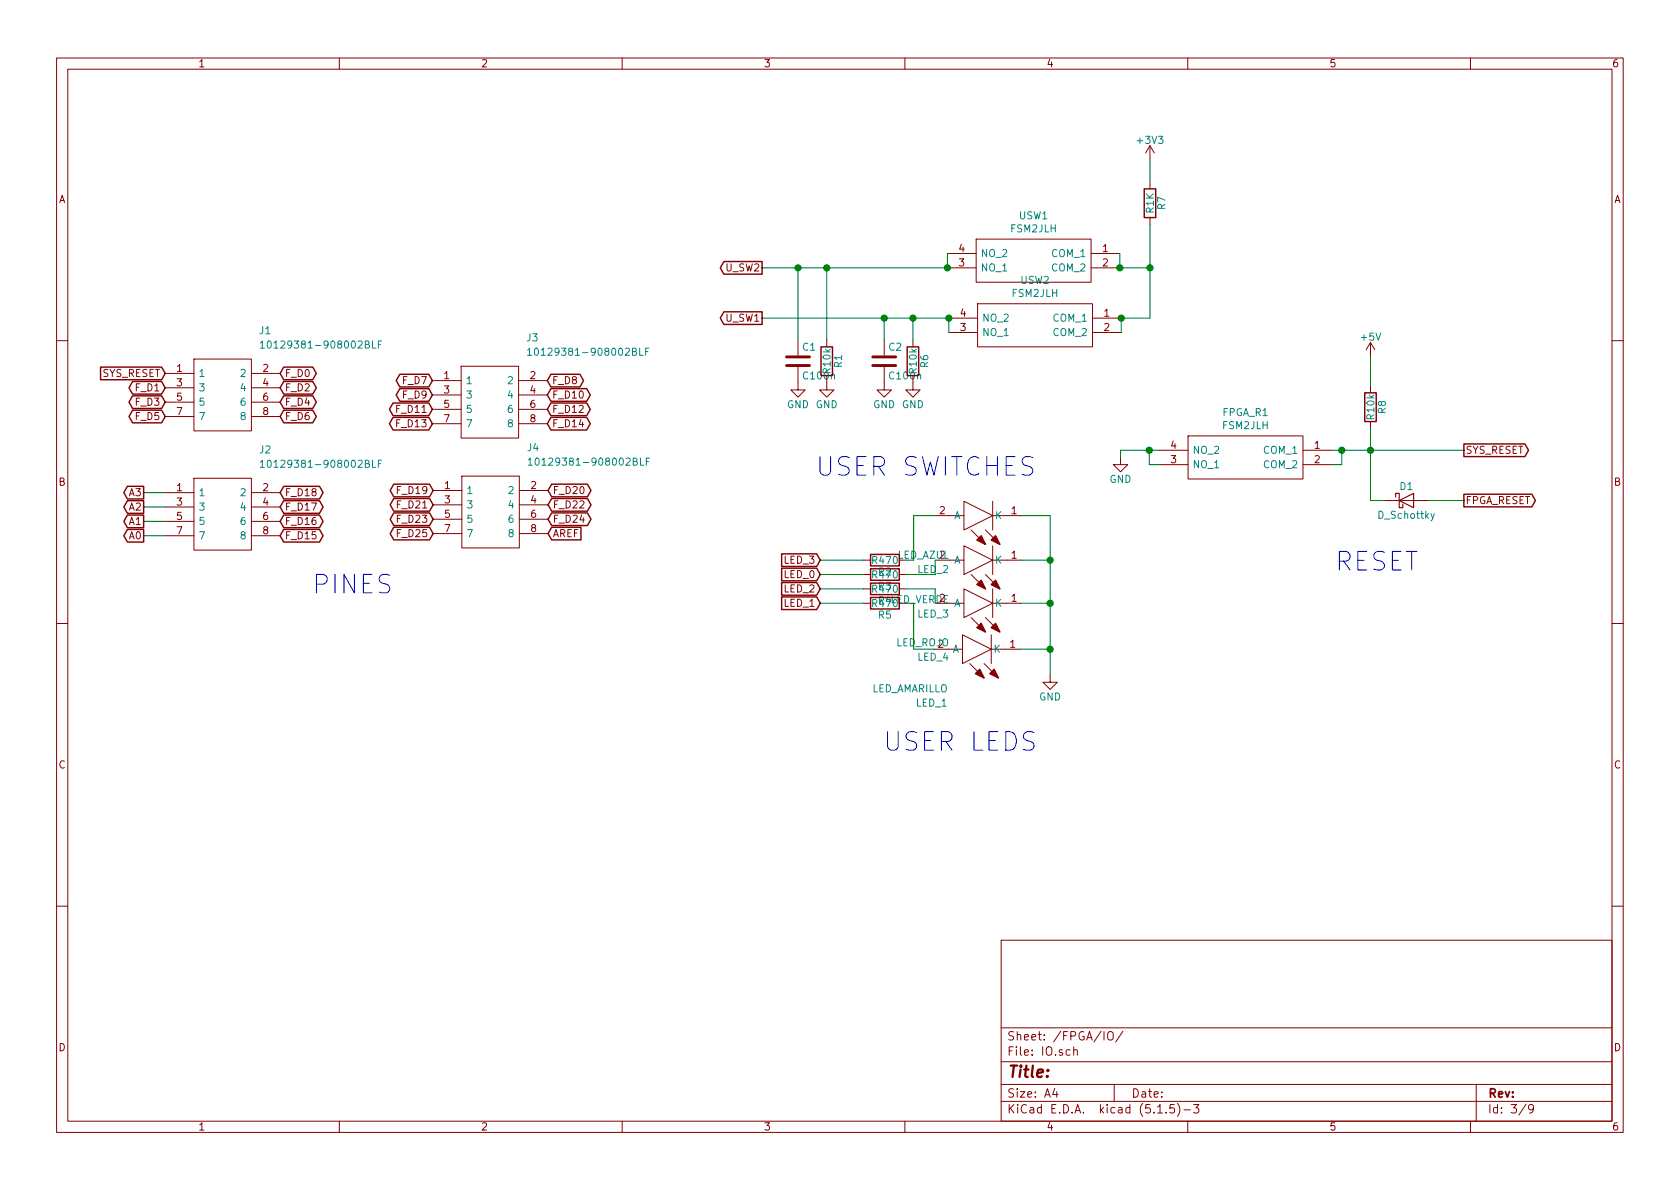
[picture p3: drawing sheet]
<svg xmlns="http://www.w3.org/2000/svg" width="297mm" height="210mm" viewBox="0 0 297 210" stroke-linecap="round" stroke-linejoin="round" font-family="sans-serif">
<g fill="none" stroke="#840000" stroke-width=".18">
<path d="M10 10.3h277v189.9h-277zM12 12.2h273v186.1h-273zM60 10.3v1.9M110 10.3v1.9M160 10.3v1.9M210 10.3v1.9M260 10.3v1.9M203.3 25.8v2.5M203.3 32.1v1.3M203.3 38.5v1.2M203.3 25.8l-.7 1.2M203.3 25.8l.8 1.2"/>
<path d="M167.5 44.8h5.1M167.5 47.4h5.1M167.8 56.3h5M167.8 58.8h5M172.6 42.3h20.3v7.6h-20.3zM172.8 53.7h20.4v7.6h-20.4zM192.9 44.8h5.1M192.9 47.4h5.1M193.2 56.3h5M193.2 58.8h5M10 60.2h2M29.2 66h5.1"/>
<path d="M29.2 68.6h5.1M29.2 71.1h5.1M29.2 73.7h5.1M34.3 63.5h10.1v12.7h-10.1zM44.4 66h5.1M44.4 68.6h5.1M44.4 71.1h5.1M44.4 73.7h5.1M76.5 67.3h5M76.5 69.8h5M76.5 72.4h5M76.5 74.9h5"/>
<path d="M81.5 64.8h10.2v12.7h-10.2zM91.7 67.3h5.1M91.7 69.8h5.1M91.7 72.4h5.1M91.7 74.9h5.1M141.1 64.9v4.1h1.3l-1.3 1.2-1.3-1.2h1.3M141.1 60.1v2.8M146.2 67.7v1.3h1.2l-1.2 1.2-1.3-1.2h1.3M146.2 60.1v1.2M156.3 64.9v4.1h1.3l-1.3 1.2-1.2-1.2h1.2M156.3 60.1v2.8M161.4 67.7v1.3h1.3l-1.3 1.2-1.3-1.2h1.3"/>
<path d="M161.4 60.1v1.2M205 79.6h5.1M210.1 77.1h20.3v7.6h-20.3zM230.4 79.6h5.1M242.3 60.6l-.7 1.2M242.3 60.6v2.5M242.3 68.2v1.3M242.3 74.5v1.3M242.3 60.6l.8 1.2M285 60.2h2M29.2 87.1h5.1M29.2 89.7h5.1"/>
<path d="M29.2 92.2h5.1M29.2 94.7h5.1M34.3 84.6h10.1v12.7h-10.1zM44.4 87.1h5.1M44.4 89.7h5.1M44.4 92.2h5.1M44.4 94.7h5.1M76.6 86.7h5.1M76.6 89.3h5.1M76.6 91.8h5.1M76.6 94.4h5.1M81.7 84.2h10.1v12.7h-10.1z"/>
<path d="M91.8 86.7h5.1M91.8 89.3h5.1M91.8 91.8h5.1M91.8 94.4h5.1M152.7 99.1h1.2M165.4 91.2h5M167.9 99.1h2.5M170.4 96.5l5.1 2.6-5.1 2.5zM170.4 88.6l5.1 2.6-5.1 2.5zM171.7 93.7l2.5 2.6M174.2 93.7l2.6 2.6M175.5 99.1h5.1"/>
<path d="M175.5 88.6v5.1M175.5 96.5v5.1M175.5 91.2h5.1M198.1 80.9v1.3h1.3l-1.3 1.2-1.3-1.2h1.3M205 82.2h5.1M230.4 82.2h5.1M244.9 88.5h7.6M10 110.3h2M152.7 101.6h1.2M152.7 104.1h1.2M152.7 106.7h1.2M159 101.6h1.3"/>
<path d="M159 104.1h1.3M167.6 114.8h2.6M167.9 106.7h2.5M170.2 112.3l5.1 2.5-5.1 2.5zM170.4 104.1l5.1 2.6-5.1 2.5zM171.4 117.3l2.6 2.6M171.7 101.6l2.5 2.5M171.7 109.2l2.5 2.6M174 117.3l2.5 2.6M174.2 101.6l2.6 2.5M174.2 109.2l2.6 2.6M175.3 114.8h5"/>
<path d="M175.3 112.3v5M175.5 104.1v5.1M175.5 106.7h5.1M185.7 119.4v1.2h1.2l-1.2 1.3-1.3-1.3h1.3M285 110.3h2M10 160.2h2M177 166.3h108v32h-108zM285 160.2h2M60 198.3v1.9M110 198.3v1.9M160 198.3v1.9M177 194.8h108"/>
<path d="M177 191.8h108M177 187.8h108M177 181.8h108M186.5 192.5l-.4 1h1M186.8 193v1M189.2 185.7l-.4-.1-.3 .3 .1 .6h.6M189.8 185.7l.3-.1 .3 .1 .1 .9M189.8 185.1v1.5M195.2 182.4v1.5M195.9 182.6a.49 .49 0 0 1 .6-.2 .49 .49 0 0 1 .3 .5v.5a.5 .5 0 0 1-.5 .5 .5 .5 0 0 1-.5-.5zM197 191.8v3M198.6 182.3l-1.3 2"/>
<path d="M204.7 196.8h.8M206.2 196.7v.1M207.6 195.3h-.7l-.1 .7 .2-.1 .5 .1 .2 .2-.1 .5-.2 .1-.6-.1M208.2 195.1a1.71 1.71 0 0 1 0 2.3M209.3 196.3h1.2M210 198.3v1.9M211 195.3h1l-.5 .6 .4 .1v.7l-.2 .1-.7-.1M260 198.3v1.9M261 191.8v6.5M269.8 195.2l-1.2 2M271.1 196l-.3 .3-.4-.1-.1-.2v-.4l.1-.2 .4-.1 .2 .2a1.19 1.19 0 0 1-.2 1.2l-.4 .1"/>
</g>
<path d="M139.1 64.6h4M139.1 63.1h4M154.3 64.6h4.1M154.3 63.1h4.1" fill="none" stroke="#840000" stroke-width=".51"/>
<g fill="none" stroke="#840000" stroke-width=".25">
<path d="M202.3 33.4h2v5.1h-2zM128 55.1h6.7v2.3h-6.7l-.6-1.1zM128 46.2h6.7v2.3h-6.7l-.6-1.1zM17.8 64.9h10.8l.6 1.1-.6 1.2h-10.8zM23.4 67.5h5.2l.6 1.1-.6 1.1h-5.2l-.6-1.1zM23.4 70h5.2l.6 1.1-.6 1.1h-5.2l-.6-1.1zM23.4 72.5h5.2l.6 1.2-.6 1.1h-5.2l-.6-1.1zM50.2 72.5h5.1l.6 1.2-.6 1.1h-5.1l-.7-1.1zM50.2 70h5.1l.6 1.1-.6 1.1h-5.1l-.7-1.1zM50.2 67.5h5.1l.6 1.1-.6 1.1h-5.1l-.7-1.1zM50.2 64.9h5.1l.6 1.1-.6 1.2h-5.1l-.7-1.2zM69.5 71.3h6.3l.7 1.1-.7 1.1h-6.3l-.6-1.1z"/>
<path d="M69.5 73.8h6.3l.7 1.1-.7 1.1h-6.3l-.6-1.1zM70.7 68.7h5.1l.7 1.1-.7 1.2h-5.1l-.6-1.2zM70.7 66.2h5.1l.7 1.1-.7 1.1h-5.1l-.6-1.1zM97.4 71.3h6.3l.7 1.1-.7 1.1h-6.3l-.6-1.1zM97.4 73.8h6.3l.7 1.1-.7 1.1h-6.3l-.6-1.1zM97.4 66.2h5.1l.7 1.1-.7 1.1h-5.1l-.6-1.1zM97.4 68.7h6.3l.7 1.1-.7 1.2h-6.3l-.6-1.2zM145.2 61.3h2v5.1h-2zM160.4 61.3h2v5.1h-2zM241.3 69.5h2v5h-2zM258.8 78.5h10.8l.7 1.1-.7 1.1h-10.8zM22.5 93.6h2.9v2.3h-2.9l-.6-1.2z"/>
<path d="M22.5 91.1h2.9v2.2h-2.9l-.6-1.1zM22.5 88.5h2.9v2.3h-2.9l-.6-1.1zM22.5 86h2.9v2.2h-2.9l-.6-1.1zM50.2 91.1h6.3l.6 1.1-.6 1.1h-6.3l-.7-1.1zM50.2 88.5h6.3l.6 1.2-.6 1.1h-6.3l-.7-1.1zM50.2 86h6.3l.6 1.1-.6 1.1h-6.3l-.7-1.1zM50.2 93.6h6.3l.6 1.1-.6 1.2h-6.3l-.7-1.2zM69.6 85.6h6.3l.7 1.1-.7 1.2h-6.3l-.6-1.2zM69.6 88.2h6.3l.7 1.1-.7 1.1h-6.3l-.6-1.1zM69.6 90.7h6.3l.7 1.1-.7 1.1h-6.3l-.6-1.1zM69.6 93.2h6.3l.7 1.2-.7 1.1h-6.3l-.6-1.1zM97.5 85.6h6.4l.6 1.1-.6 1.2h-6.4l-.6-1.2z"/>
<path d="M97.5 88.2h6.4l.6 1.1-.6 1.1h-6.4l-.6-1.1zM97.5 93.2h5.2v2.3h-5.2l-.6-1.1zM97.5 90.7h6.4l.6 1.1-.6 1.1h-6.4l-.6-1.1zM138.2 97.9h6.2l.6 1.2-.6 1.1h-6.2zM153.9 98h5.1v2.1h-5.1zM258.8 87.4h12l.7 1.1-.7 1.1h-12zM138.2 100.5h6.2l.6 1.1-.6 1.1h-6.2zM138.2 105.6h6.2l.6 1.1-.6 1.1h-6.2zM138.2 103h6.2l.6 1.1-.6 1.2h-6.2zM153.9 100.6h5.1v2h-5.1zM153.9 103.1h5.1v2.1h-5.1zM153.9 105.7h5.1v2h-5.1z"/>
</g>
<g fill="#840000" stroke="#840000" stroke-width=".25">
<path d="M175.3 103.4l.7-.8 .8 1.5z"/>
<path d="M172.7 103.4l.8-.8 .7 1.5z"/>
<path d="M175.3 95.5l.7-.8 .8 1.6z"/>
<path d="M172.7 95.5l.8-.8 .7 1.6z"/>
<path d="M175 119.1l.8-.7 .7 1.5z"/>
<path d="M172.5 119.1l.7-.7 .8 1.5z"/>
<path d="M175.3 111l.7-.8 .8 1.6z"/>
<path d="M172.7 111l.8-.8 .7 1.6z"/>
</g>
<path d="M246.8 87.9v-.7h.6v2.6h.6v-.7M247.4 88.5l2.5-1.3v2.6z" fill="none" stroke="#840000" stroke-width=".2"/>
<g fill="none" stroke="#008484" stroke-width=".18">
<path d="M46 60.6l.4-.3v1.3M46 61.6h.8M47.3 60.4l.2-.1a.69 .69 0 0 1 .5 .6 .69 .69 0 0 1-.5 .7l-.2-.2-.1-.3zM65.9 60.3v1.3h.6M66.9 60.9h.4M67.5 60.3h-.6v1.3M93.3 61.9l.3-.3v1.2M93.3 62.8h.7M94.6 61.7l.2-.1a.69 .69 0 0 1 .4 .6 .69 .69 0 0 1-.4 .6l-.2-.1-.1-.3zM113.1 61.6v1.2h.6M114.1 62.2h.5M114.7 61.6h-.6v1.2"/>
<path d="M46 81.7l.4-.3v1.2M46 82.6h.8M47.3 81.5l.2-.1a.69 .69 0 0 1 .5 .6 .69 .69 0 0 1-.5 .6l-.2-.1-.1-.3zM65.9 81.4v1.2h.6M66.9 82h.4M67.5 81.4h-.6v1.2M93.4 81.4l.4-.4v1.3M93.4 82.3h.7M94.7 81.1l.2-.1a.69 .69 0 0 1 .4 .6 .69 .69 0 0 1-.4 .7l-.2-.2-.1-.3zM113.2 81v1.3h.6M114.3 81.6h.4M114.9 81h-.6v1.3"/>
<path d="M253.6 90.8l-.4 1.2-.2 .1"/>
</g>
<g fill="none" stroke="#008400" stroke-width=".18">
<path d="M203.3 28.3v3.8M203.3 39.7v16.6h-5.1v2.5M134.7 56.3h33.1v2.5M141.1 47.4v12.7M146.2 47.4v12.7M156.3 56.3v3.8M161.4 56.3v3.8M167.5 44.8v2.6h-32.8M198 44.8v2.6h5.3M203.2 79.6v2.6h1.8M205 79.6h-6.9v1.3M235.5 79.6h23.3"/>
<path d="M237.2 79.6v2.6h-1.7M242.3 63.1v5.1M242.3 75.8v12.7h2.6M25.4 89.7h3.8M25.4 94.7h3.8M25.4 92.2h3.8M25.4 87.1h3.8M145 99.1h7.7M165.4 91.2h-3.9v7.9M165.4 99.1v2.5h-5.1M180.6 91.2h5.1v28.2M180.6 99.1h5.1"/>
<path d="M252.5 88.5h6.3M145 101.6h7.7M145 104.1h7.7M145 106.7h7.7M160.3 104.1h5.1v2.6M161.5 106.7v8.1h3.6M180.3 114.8h5.4M180.6 106.7h5.1"/>
</g>
<g fill="#008400" stroke="#008400" stroke-width=".25">
<circle cx="185.7" cy="106.7" r=".51"/>
<circle cx="203.2" cy="79.6" r=".51"/>
<circle cx="237.2" cy="79.6" r=".51"/>
<circle cx="185.7" cy="99.1" r=".51"/>
<circle cx="185.7" cy="114.8" r=".51"/>
<circle cx="242.3" cy="79.6" r=".51"/>
<circle cx="156.3" cy="56.3" r=".51"/>
<circle cx="146.2" cy="47.4" r=".51"/>
<circle cx="141.1" cy="47.4" r=".51"/>
<circle cx="167.5" cy="47.4" r=".51"/>
<circle cx="198" cy="47.4" r=".51"/>
<circle cx="198.2" cy="56.3" r=".51"/>
<circle cx="203.3" cy="47.4" r=".51"/>
<circle cx="167.8" cy="56.3" r=".51"/>
<circle cx="161.4" cy="56.3" r=".51"/>
</g>
<g font-size="4.6" fill="#0000c2">
<text x="144.1" y="84.2">USER SWITCHES</text>
<text x="236" y="101">RESET</text>
<text x="55.1" y="105">PINES</text>
<text x="156.1" y="132.8">USER LEDS</text>
</g>
<text font-size="2.8" fill="#840000" x="178" y="190.5">Title:</text>
<g font-size="2.1" fill="#840000">
<text x="178" y="184">Sheet: /FPGA/IO/</text>
<text x="178" y="186.7">File: IO.sch</text>
<text x="178" y="196.9">KiCad E.D.A. kicad (5.1.5)-3</text>
<text x="178" y="194.1">Size: A4</text>
<text x="200" y="194.1">Date:</text>
<text x="263" y="194.1">Rev:</text>
<text x="263" y="196.9">Id: 3/9</text>
</g>
<g font-size="1.8" fill="#840000">
<text x="35" y="11.9">1</text>
<text x="85" y="11.9">2</text>
<text x="135" y="11.9">3</text>
<text x="185" y="11.9">4</text>
<text x="235" y="11.9">5</text>
<text x="285" y="11.9">6</text>
<text x="10.4" y="35.9">A</text>
<text x="285.4" y="35.9">A</text>
<text x="169.6" y="47.1">3</text>
<text x="169.6" y="44.6">4</text>
<text x="195" y="44.6">1</text>
<text x="195" y="47.1">2</text>
<text x="128.4" y="48">U_SW2</text>
<text x="128.4" y="56.9">U_SW1</text>
<text x="169.8" y="58.5">3</text>
<text x="169.8" y="56">4</text>
<text x="195.2" y="56">1</text>
<text x="195.2" y="58.5">2</text>
<text x="31.3" y="65.8">1</text>
<text x="46.5" y="65.8">2</text>
<text x="18" y="66.7">SYS_RESET</text>
<text x="24.1" y="69.2">F_D1</text>
<text x="24.1" y="71.7">F_D3</text>
<text x="31.3" y="68.3">3</text>
<text x="31.3" y="70.9">5</text>
<text x="46.5" y="68.3">4</text>
<text x="46.5" y="70.9">6</text>
<text x="50.3" y="71.7">F_D4</text>
<text x="50.3" y="69.2">F_D2</text>
<text x="50.3" y="66.7">F_D0</text>
<text x="71.3" y="70.5">F_D9</text>
<text x="71.3" y="67.9">F_D7</text>
<text x="78.5" y="67.1">1</text>
<text x="78.5" y="69.6">3</text>
<text x="93.8" y="67.1">2</text>
<text x="93.8" y="69.6">4</text>
<text x="97.6" y="67.9">F_D8</text>
<text x="97.6" y="70.5">F_D10</text>
<text x="142.2" y="67.1">C100n</text>
<text x="157.4" y="67.1">C100n</text>
<text x="24.1" y="74.3">F_D5</text>
<text x="31.3" y="73.4">7</text>
<text x="46.5" y="73.4">8</text>
<text x="50.3" y="74.3">F_D6</text>
<text x="70.4" y="73">F_D11</text>
<text x="70.4" y="75.6">F_D13</text>
<text x="78.5" y="72.1">5</text>
<text x="78.5" y="74.7">7</text>
<text x="93.8" y="72.1">6</text>
<text x="93.8" y="74.7">8</text>
<text x="97.6" y="73">F_D12</text>
<text x="97.6" y="75.6">F_D14</text>
<text x="207" y="81.9">3</text>
<text x="207" y="79.4">4</text>
<text x="232.4" y="79.4">1</text>
<text x="232.4" y="81.9">2</text>
<text x="259.1" y="80.3">SYS_RESET</text>
<text x="10.4" y="85.9">B</text>
<text x="22.9" y="87.8">A3</text>
<text x="31.3" y="86.9">1</text>
<text x="31.3" y="89.4">3</text>
<text x="46.5" y="86.9">2</text>
<text x="46.5" y="89.4">4</text>
<text x="50.3" y="87.8">F_D18</text>
<text x="70.5" y="87.4">F_D19</text>
<text x="70.5" y="89.9">F_D21</text>
<text x="78.6" y="86.5">1</text>
<text x="78.6" y="89">3</text>
<text x="93.9" y="86.5">2</text>
<text x="93.9" y="89">4</text>
<text x="97.7" y="87.4">F_D20</text>
<text x="97.7" y="89.9">F_D22</text>
<text x="259.1" y="89.1">FPGA_RESET</text>
<text x="285.4" y="85.9">B</text>
<text x="22.9" y="95.4">A0</text>
<text x="22.9" y="92.8">A1</text>
<text x="22.9" y="90.3">A2</text>
<text x="31.3" y="91.9">5</text>
<text x="31.3" y="94.5">7</text>
<text x="46.5" y="91.9">6</text>
<text x="46.5" y="94.5">8</text>
<text x="50.3" y="92.8">F_D16</text>
<text x="50.3" y="90.3">F_D17</text>
<text x="50.3" y="95.4">F_D15</text>
<text x="70.5" y="92.5">F_D23</text>
<text x="70.5" y="95">F_D25</text>
<text x="78.6" y="91.6">5</text>
<text x="78.6" y="94.1">7</text>
<text x="93.9" y="91.6">6</text>
<text x="93.9" y="94.1">8</text>
<text x="97.7" y="95">AREF</text>
<text x="97.7" y="92.5">F_D24</text>
<text x="166.1" y="90.9">2</text>
<text x="178.8" y="90.9">1</text>
<text x="138.7" y="99.7">LED_3</text>
<text x="178.8" y="98.8">1</text>
<text x="138.7" y="102.2">LED_0</text>
<text x="138.7" y="107.3">LED_1</text>
<text x="138.7" y="104.8">LED_2</text>
<text x="166.1" y="106.4">2</text>
<text x="178.8" y="106.4">1</text>
<text x="178.6" y="114.5">1</text>
<text x="10.4" y="135.9">C</text>
<text x="285.4" y="135.9">C</text>
<text x="10.4" y="185.9">D</text>
<text x="285.4" y="185.9">D</text>
<text x="35" y="199.9">1</text>
<text x="85" y="199.9">2</text>
<text x="135" y="199.9">3</text>
<text x="185" y="199.9">4</text>
<text x="235" y="199.9">5</text>
<text x="285" y="199.9">6</text>
</g>
<g font-size="1.8" fill="#008484">
<text x="201.2" y="25.4">+3V3</text>
<text x="178.7" y="41.1">FSM2JLH</text>
<text x="180.2" y="38.8">USW1</text>
<text x="204" y="37.7" transform="rotate(-90 204 37.7)">R1K</text>
<text x="206" y="37.1" transform="rotate(-90 206 37.1)">R7</text>
<text x="173.4" y="45.5">NO_2</text>
<text x="186.1" y="45.5">COM_1</text>
<text x="173.4" y="48">NO_1</text>
<text x="179" y="52.5">FSM2JLH</text>
<text x="180.5" y="50.2">USW2</text>
<text x="186.1" y="48">COM_2</text>
<text x="45.9" y="59.1">J1</text>
<text x="173.6" y="59.4">NO_1</text>
<text x="173.6" y="56.9">NO_2</text>
<text x="186.3" y="56.9">COM_1</text>
<text x="186.3" y="59.4">COM_2</text>
<text x="47.9" y="61.6">10129381-908002BLF</text>
<text x="93.2" y="60.4">J3</text>
<text x="95.1" y="62.9">10129381-908002BLF</text>
<text x="141.9" y="62">C1</text>
<text x="146.9" y="66" transform="rotate(-90 146.9 66)">R10k</text>
<text x="148.9" y="65" transform="rotate(-90 148.9 65)">R1</text>
<text x="157.2" y="62">C2</text>
<text x="162.1" y="66" transform="rotate(-90 162.1 66)">R10k</text>
<text x="164.1" y="65" transform="rotate(-90 164.1 65)">R6</text>
<text x="240.7" y="60.2">+5V</text>
<text x="35.1" y="66.7">1</text>
<text x="35.1" y="69.2">3</text>
<text x="35.1" y="71.7">5</text>
<text x="42.7" y="66.7">2</text>
<text x="42.7" y="69.2">4</text>
<text x="42.7" y="71.7">6</text>
<text x="82.3" y="67.9">1</text>
<text x="82.3" y="70.5">3</text>
<text x="89.9" y="67.9">2</text>
<text x="89.9" y="70.5">4</text>
<text x="35.1" y="74.3">7</text>
<text x="42.7" y="74.3">8</text>
<text x="82.3" y="73">5</text>
<text x="82.3" y="75.6">7</text>
<text x="89.9" y="73">6</text>
<text x="89.9" y="75.6">8</text>
<text x="139.1" y="72.2">GND GND</text>
<text x="154.4" y="72.2">GND GND</text>
<text x="216.2" y="73.6">FPGA_R1</text>
<text x="216.2" y="75.9">FSM2JLH</text>
<text x="243" y="74.1" transform="rotate(-90 243 74.1)">R10k</text>
<text x="245" y="73.1" transform="rotate(-90 245 73.1)">R8</text>
<text x="45.9" y="80.2">J2</text>
<text x="47.9" y="82.7">10129381-908002BLF</text>
<text x="93.3" y="79.8">J4</text>
<text x="95.2" y="82.3">10129381-908002BLF</text>
<text x="210.8" y="82.8">NO_1</text>
<text x="210.8" y="80.3">NO_2</text>
<text x="223.5" y="80.3">COM_1</text>
<text x="223.5" y="82.8">COM_2</text>
<text x="35.1" y="87.8">1</text>
<text x="42.7" y="87.8">2</text>
<text x="82.4" y="87.4">1</text>
<text x="82.4" y="89.9">3</text>
<text x="90.1" y="87.4">2</text>
<text x="90.1" y="89.9">4</text>
<text x="196.2" y="85.4">GND</text>
<text x="247.5" y="86.7">D1</text>
<text x="35.1" y="90.3">3</text>
<text x="35.1" y="92.8">5</text>
<text x="35.1" y="95.4">7</text>
<text x="42.7" y="90.3">4</text>
<text x="42.7" y="92.8">6</text>
<text x="42.7" y="95.4">8</text>
<text x="82.4" y="92.5">5</text>
<text x="82.4" y="95">7</text>
<text x="90.1" y="92.5">6</text>
<text x="90.1" y="95">8</text>
<text x="168.7" y="91.8">A</text>
<text x="176" y="91.8">K</text>
<text x="243.8" y="91.7">D_Schottky</text>
<text x="154.4" y="99.7">R470</text>
<text x="155.3" y="101.8">R2</text>
<text x="162.3" y="101.3">LED_2</text>
<text x="166.1" y="98.8">2</text>
<text x="168.7" y="99.7">A</text>
<text x="176" y="99.7">K</text>
<text x="154.4" y="102.3">R470</text>
<text x="154.4" y="104.8">R470</text>
<text x="154.4" y="107.4">R470</text>
<text x="155.3" y="104.3">R3</text>
<text x="168.7" y="107.3">A</text>
<text x="176" y="107.3">K</text>
<text x="155.3" y="109.4">R5</text>
<text x="162.3" y="109.2">LED_3</text>
<text x="158.4" y="114.3">LED_ROJO</text>
<text x="162.3" y="116.8">LED_4</text>
<text x="165.9" y="114.5">2</text>
<text x="168.4" y="115.4">A</text>
<text x="175.8" y="115.4">K</text>
<text x="154" y="122.4">LED_AMARILLO</text>
<text x="162" y="125">LED_1</text>
<text x="183.7" y="123.9">GND</text>
</g>
<g font-size="1.8" fill="#008400">
<text x="158.6" y="98.8">LED_AZUL</text>
<text x="155.3" y="106.9">R4LED_VERDE</text>
</g>
</svg>
